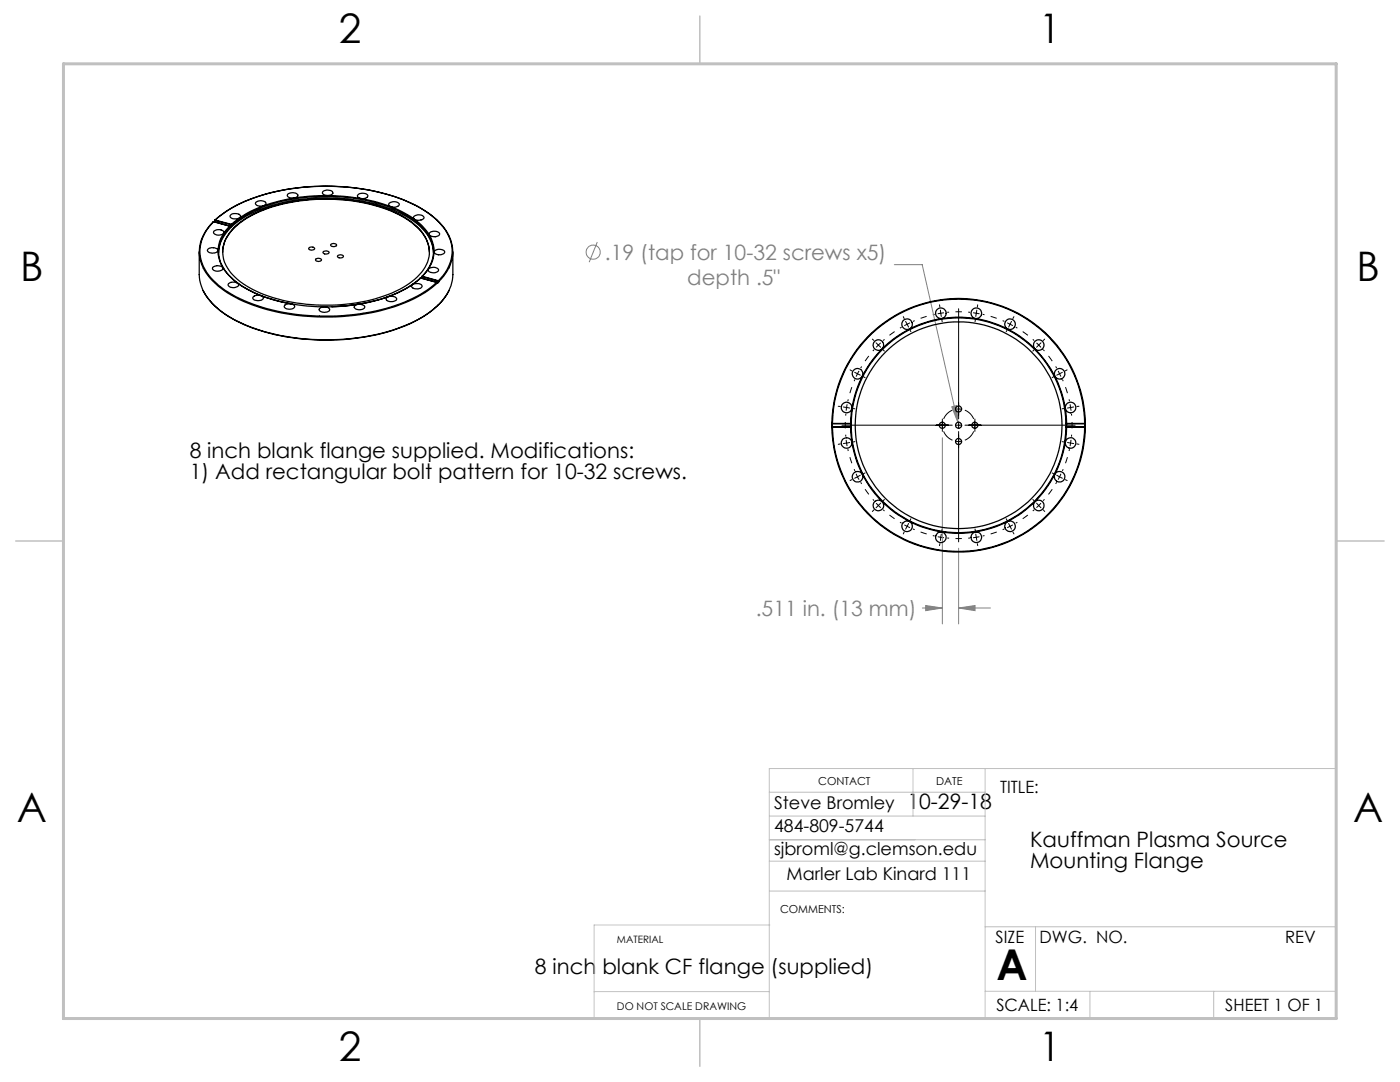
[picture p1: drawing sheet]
<svg xmlns="http://www.w3.org/2000/svg" width="279mm" height="216mm" viewBox="0 0 279 216" stroke-linecap="round" stroke-linejoin="round" font-family="sans-serif">
<g fill="none" stroke="#808080" stroke-width=".2">
<path d="M119.2 48.3l-1.6 4M178.5 52.8h5.5l7.2 31.5M188.1 87.3v37.2M189.9 81.2l1-.3 .3 3.4zM191.3 109.4v15.1M184.1 121.3h4M184.7 120.8l3.4 .5-3.4 .5zM191.3 121.3l3.3-.5v1zM191.3 121.3h6.4"/>
<circle cx="118.4" cy="50.3" r="1.41"/>
</g>
<g fill="none" stroke="#000" stroke-width=".2" stroke-dasharray="15.2 1.3 1.3 1.3" stroke-dashoffset="14.9" stroke-linecap="butt">
<path d="M170.6 75.7l-.8 2.1-.6 2.2M174.4 69.8l-1.4 1.7-1.2 1.9M179.9 65.3l-1.9 1.2-1.8 1.5M186.5 62.7l-2.2 .6-2.1 .8M193.6 62.3l-2.3-.1-2.3 .1M200.4 64.1l-2.1-.8-2.2-.6M206.4 68l-1.8-1.5-1.9-1.2M210.9 73.4l-1.3-1.9-1.4-1.7M168.8 82.6l-.1 2.2 .1 2.3M169.2 89.6l.6 2.2 .8 2.2M171.8 96.2l1.2 1.9 1.4 1.8M208.2 99.9l1.4-1.8 1.3-1.9"/>
<path d="M212 94l.8-2.2 .6-2.2M213.4 80l-.6-2.2-.8-2.1M213.8 87.1l.2-2.3-.2-2.2M176.2 101.7l1.8 1.4 1.9 1.3M182.2 105.5l2.1 .9 2.2 .6M189 107.4l2.3 .1 2.3-.1M196.1 107l2.2-.6 2.1-.9M202.7 104.4l1.9-1.3 1.8-1.4"/>
</g>
<path d="M188.3 86.1a3.2 3.2 0 0 0 1.8 1.7M190.1 81.8a3.2 3.2 0 0 0-1.8 1.8M192.6 87.8a3.2 3.2 0 0 0 1.7-1.7M194.3 83.6a3.2 3.2 0 0 0-1.7-1.8" fill="none" stroke="#000" stroke-width=".2" stroke-dasharray="15.2 1.3 1.3 1.3" stroke-linecap="butt"/>
<g fill="none" stroke="#000" stroke-width=".2">
<path d="M169.7 73.8l.3 .2M170.6 74.3l1.1 .6M171.5 74l-.6 1.1M172.3 75.1l.3 .3M174.1 67.7l.3 .2M174.8 68.4l.5 .5M175.3 68.9l-.4 .4M175.3 68.9l.5 .4M175.8 68.4l-.5 .5M176.2 69.7l.3 .4M180.3 63.2l.1 .4M180.7 64.1l.3 .6"/>
<path d="M181 64.7l-.5 .3M181 64.7l.3 .6M181.6 64.4l-.6 .3M181.6 65.8l.2 .4M187.5 60.8l.1 .4M187.7 61.9v.6M187.7 62.5l-.6 .1M187.7 62.5l.2 .6M188 63.7v.5M188.4 62.4l-.7 .1M191.3 61.6v22M194.2 62.4l1.3 .2"/>
<path d="M194.7 63.7l-.1 .5M194.9 61.9l-.2 1.2M195.1 60.8v.4M201 64.4l1.1 .6M201 65.8l-.2 .4M201.9 64.1l-.6 1.2M202.4 63.2l-.3 .4M206.4 69.7l-.3 .4M206.9 68.4l.9 .9M207.8 68.4l-.9 .9M208.5 67.7l-.3 .2M210.3 75.1l-.3 .3"/>
<path d="M211.2 74l.5 1.1M212 74.3l-1.1 .6M213 73.8l-.4 .2M167.3 81.1h.4M167.7 88.6l-.4 .1M168 84.8h22M168.3 81.2l1.3 .2M168.9 87.8l.2 1.2M169.1 80.7l-.2 1.3M169.6 88.3l-1.3 .2M170 95.7l-.3 .2M170.2 81.5l.4 .1"/>
<path d="M170.6 88.1l-.4 .1M170.9 94.5l.2 .6M171.1 95.1l.4 .6M171.1 95.1l-.5 .3M171.7 94.8l-.6 .3M172.6 94.4l-.3 .1M176.5 99.7l-.3 .3M188.1 83.6v2.5M188.1 84.2v1.3M190.7 81.7h1.2M190.7 88.1h1.2M190.7 84.8h1.2"/>
<path d="M191.3 84.2v1.3M191.3 86.1v22M192.6 84.8h22M194.5 84.2v1.3M194.6 83.6v2.5M206.1 99.7l.3 .3M210 94.4l.3 .1M210.9 94.8l.6 .3M211.5 95.1l-.3 .6M211.5 95.1l.5 .3M211.7 94.5l-.2 .6M212 88.1l.4 .1"/>
<path d="M212.4 81.5l-.4 .1M212.6 95.7l.4 .2M213 88.3l.6 .1M213.5 80.7l.1 .6M213.6 81.3l.1 .7M213.6 88.4l-.1 .6M213.6 81.3l-.6 .1M213.6 88.4l.7 .1M213.7 87.8l-.1 .6M214.3 81.2l-.7 .1M214.9 88.6l.4 .1M215.3 81.1h-.4"/>
<path d="M174.4 101.7l-.3 .4M174.9 100.4l.9 .9M175.8 100.4l-1 .9M180.4 106.2l-.1 .3M180.5 104.7l.5 .3M181 105l.6 .3M181 105l-.3 .6M181.3 104.5l-.3 .5M181.8 103.5l-.2 .4M187.1 107.1l.6 .1M187.6 108.5l-.1 .4M187.7 107.2l.7 .1"/>
<path d="M187.7 107.2v.6M187.9 106.6l-.2 .6M188 105.6v.3M194.6 105.6l.1 .3M194.7 106.6l.2 1.2M195.1 108.5v.4M195.5 107.1l-1.3 .2M200.8 103.5l.2 .4M201.3 104.5l.6 1.1M202.1 104.7l-1.1 .6M202.1 106.2l.3 .3M206.9 100.4l.4 .5"/>
<path d="M207.3 100.9l-.4 .4M207.3 100.9l.5 .4M207.8 100.4l-.5 .5M208.2 101.7l.3 .4"/>
</g>
<g fill="none" stroke="#c0c0c0" stroke-width=".2">
<path d="M153.5 158.1h43.1M182.2 153.4v9.4M196.6 153.4v49.8M266.7 153.4h-113.2v49.8M266.7 153.3v49.9h-240M153.5 167.6h43.1M153.5 171.8h43.1M153.5 162.8h43.1M153.5 177.8h43.1M118.6 197.9h34.9M153.6 184.6h-35v18.6M196.6 197.8h70.1"/>
<path d="M196.6 184.9h70.1M206.7 184.9v12.9M217.5 197.8v5.4M242.2 197.8v5.4"/>
</g>
<path d="M139.7 3.2v9.5M3.1 107.9h9.6M266.7 107.9h9.5M139.7 203.2v9.6" fill="none" stroke="#c0c0c0" stroke-width=".3"/>
<path d="M12.7 12.7h254v190.5h-254z" fill="none" stroke="#c0c0c0" stroke-width=".6"/>
<path d="M189.9 81.2l1.3 3.1-.3-3.4zM184.7 120.8l3.4 .5-3.4 .5zM191.3 121.3l3.3-.5v1z" fill="#808080"/>
<g fill="none" stroke="#000" stroke-width=".25">
<path d="M57.4 38.8a1.4 1.4 0 0 1 2 .2 1.32 1.32 0 0 1-2.1 0zM64.5 38.2a1.45 1.45 0 0 1 1.9 .3 1.23 1.23 0 0 1-2.1 0zM71.5 38.8a1.32 1.32 0 0 1 1.9 .3 1.29 1.29 0 0 1-2.1 0zM39.8 50.2v4.6a9.4 9.4 0 0 0 4.1 7.1 30.8 30.8 0 0 0 15.1 5.5 42.4 42.4 0 0 0 24.6-3.7 12.2 12.2 0 0 0 6.5-7.2l.3-1.7v-4.6M40.6 58a15.9 15.9 0 0 0 8.2 6.8 44.7 44.7 0 0 0 33-.2 15.4 15.4 0 0 0 7.8-6.6M40.6 47a7.5 7.5 0 0 0 1.8 9.1 25.3 25.3 0 0 0 12.9 6.2 45.3 45.3 0 0 0 26.3-2.2 19.4 19.4 0 0 0 5.7-3.6M41.6 49.6a1.47 1.47 0 0 1 1.9 .3 1.28 1.28 0 0 1-2.1 .1zM42.4 53.4a1.53 1.53 0 0 1 2.1 0 .78 .78 0 0 1-1 .7 .76 .76 0 0 1-1.1-.7zM42.5 44.3l-.7 .7-1.2 1.9M42.7 44.2l-.2 .1M42.7 44.2a7.7 7.7 0 0 0-.2 11.7 23.9 23.9 0 0 0 11.8 5.9 44.7 44.7 0 0 0 27.3-1.9 20 20 0 0 0 5.5-3.6M42.7 44.2h.1"/>
<path d="M42.7 44.2l3.2 .9M42.7 44.2l3.1 .9M42.8 46.1a1.36 1.36 0 0 1 1.9 .3 1.22 1.22 0 0 1-2.1-.1zM42.9 44l-.2 .2 .2-.2M42.9 44h.1M42.9 43.9a27.6 27.6 0 0 1 14.2-6.1 43.9 43.9 0 0 1 25.5 3 14.5 14.5 0 0 1 6.9 6.1M42.9 43.9v.1M42.9 43.9h.1M42.9 44l3.2 .8M43 43.9a26.7 26.7 0 0 1 13.2-5.9 44.6 44.6 0 0 1 25.2 2.3 15.3 15.3 0 0 1 8.1 6.7 7.6 7.6 0 0 1-2 9M43 43.9l-.1 .1M43 43.9l3.2 .9"/>
<path d="M43.6 50.4a8.7 8.7 0 0 1 4.6-6.7 31.9 31.9 0 0 1 17-4.2 32.2 32.2 0 0 1 16.9 4.3 8.8 8.8 0 0 1 4.4 6.4v.2M44.2 52.6a12.6 12.6 0 0 0 6.7 5.9 31.6 31.6 0 0 0 7.4 2.1M44.4 50.3a7.8 7.8 0 0 1 4-6.2 30.4 30.4 0 0 1 17.6-4.3 30.3 30.3 0 0 1 15.6 4.2 8.2 8.2 0 0 1 4.1 6.3M45.6 56.6a1.35 1.35 0 0 1 2 .3 1.32 1.32 0 0 1-2.1-.1zM45.8 45.1a6.6 6.6 0 0 0 .2 10.2 22.9 22.9 0 0 0 12.3 5.4 41.7 41.7 0 0 0 8 .5M45.8 45.1l.1 .2M45.8 45.1h.1M45.9 45.1h.1M45.9 45.3a6.5 6.5 0 0 0-1.7 7.4M45.9 45.1v.2M46 42.9a1.37 1.37 0 0 1 2 .3 1.35 1.35 0 0 1-2.1-.1zM46.1 44.8l.2 .1"/>
<path d="M46.1 44.8l-.2 .3M46.2 44.8a24 24 0 0 1 12.4-5.3 36.9 36.9 0 0 1 21.9 2.9 11.1 11.1 0 0 1 5.9 6 6.6 6.6 0 0 1-2.1 6.7M46.2 44.8l.1 .1M46.2 44.8h-.1M46.3 44.9a25.7 25.7 0 0 1 14.6-5.5 35.4 35.4 0 0 1 19.9 3.4 9.9 9.9 0 0 1 5.7 6.7 6.8 6.8 0 0 1-2.3 5.6M46.3 44.9l-.4 .4M46.8 45.3a23.5 23.5 0 0 1 13.1-5.3 34.8 34.8 0 0 1 20.4 3.1 10 10 0 0 1 5.3 6.1 6.7 6.7 0 0 1-2.8 6.5 25 25 0 0 1-13.6 5 34 34 0 0 1-19.4-3.3 9.8 9.8 0 0 1-5.2-6 6.6 6.6 0 0 1 2.2-6.1zM50.5 59.3a1.37 1.37 0 0 1 2.1 .2 1.32 1.32 0 0 1-2.2 0zM51.1 40.3a1.45 1.45 0 0 1 2 .3 1.27 1.27 0 0 1-2.1 0zM61.7 49.4a.62 .62 0 0 1 1.1 .3 .68 .68 0 0 1-1.2-.2zM63 51.7a.68 .68 0 0 1 1.1 .3 .74 .74 0 0 1-1.1-.2zM64.5 50.2a.72 .72 0 0 1 1.2 .2 .74 .74 0 0 1-1.2-.1z"/>
<path d="M66 48.8a.74 .74 0 0 1 1.2 .2 .67 .67 0 0 1-1.2-.2zM67.5 50.9a.71 .71 0 0 1 1 .3 .71 .71 0 0 1-1.2-.1zM77.2 59.4a1.37 1.37 0 0 1 2 .3 1.35 1.35 0 0 1-2.2 0zM77.7 40.5a1.46 1.46 0 0 1 2 .2 1.24 1.24 0 0 1-2.1 .1zM82.3 56.8a1.39 1.39 0 0 1 1.9 .3 1.27 1.27 0 0 1-2.1-.1zM82.6 43.2a1.38 1.38 0 0 1 2 .2 1.35 1.35 0 0 1-2.1 .1zM83.9 55.5a24.2 24.2 0 0 1-13 5.3l-4.6 .4M83.9 55.5h.1M84 55.5a24.5 24.5 0 0 1-13.5 5.4l-4.2 .3M84 55.5l3.1 .8M84 55.5h-.1M84 55.5h.1"/>
<path d="M84 55.5l3.2 .8M84.2 55.2l-.2 .3M84.2 55.2h.1M84.2 55.1v.1M84.2 55.1h.1M84.3 55.2l-.2 .3M84.3 55.2l3.2 .9M84.3 55.1v.1M84.3 55.1l3.2 .9M85.7 53.6a1.25 1.25 0 0 1 1.8 .3 1.31 1.31 0 0 1-2.1 0zM85.7 46.5a1.31 1.31 0 0 1 2 .2 1.32 1.32 0 0 1-2.1 0zM86.8 50a1.39 1.39 0 0 1 2 .3 1.28 1.28 0 0 1-2.2-.1z"/>
<path d="M87.1 56.3l.2 .2M87.1 56.3h.1M87.2 56.3l.1 .2M87.5 56.1h.1M87.5 56.1l-.3 .2M87.5 56v.1M87.5 56l.1 .1M87.6 56.1l-.3 .4M89.6 47a7.6 7.6 0 0 1-2 9.1M56.8 60.9a1.45 1.45 0 0 1 2 .2 1.23 1.23 0 0 1-2.1 0zM63.8 61.6a1.37 1.37 0 0 1 2 .2 1.32 1.32 0 0 1-2.1 0zM70.8 61a1.45 1.45 0 0 1 2 .2 1.25 1.25 0 0 1-2.1 0z"/>
<path d="M166 85.2h.1M166 85.2a25.3 25.3 0 0 0 25.3 24.9 25.3 25.3 0 0 0 25.3-24.9M166 84.5h.1M166 84.5a25.3 25.3 0 0 1 25.3-25 25.3 25.3 0 0 1 25.3 25M166 84.5l.1 .1M166 84.5v.7M166.1 85.2a25.2 25.2 0 0 0 25.2 24.8 25.2 25.2 0 0 0 25.2-24.8M166.1 84.5a25.2 25.2 0 0 1 25.2-24.8 25.2 25.2 0 0 1 25.2 24.8M166.1 85.1l-.1 .1M166.1 85.1v.1M166.1 84.5v.1M166.1 84.6v.5"/>
<path d="M166.1 85.2h3.7M166.1 84.5h3.7M166.1 85.1h3.7M166.1 84.6h3.7M169.8 85.2a21.6 21.6 0 0 0 21.5 21.2 21.6 21.6 0 0 0 21.6-21.2M169.8 84.5a21.6 21.6 0 0 1 21.5-21.2 21.6 21.6 0 0 1 21.6 21.2M169.8 85.2h.1M169.8 84.5h.1M169.8 85.1v.1M169.8 85.1l.1 .1M169.8 84.5v.1M169.8 84.6v.5"/>
<path d="M169.9 85.2a21.4 21.4 0 0 0 21.4 21.1 21.4 21.4 0 0 0 21.4-21.1M169.9 84.5a21.4 21.4 0 0 1 21.4-21.1 21.4 21.4 0 0 1 21.4 21.1M169.9 84.5l-.1 .1M169.9 84.5v.7M212.7 85.2h.2M212.7 84.5h.2M212.7 84.5l.2 .1M212.7 84.5v.7M212.9 85.1l-.2 .1M212.9 85.1v.1M212.9 84.5v.1M212.9 84.6v.5"/>
<path d="M212.9 85.2h3.6M212.9 84.5h3.6M212.9 85.1h3.6M212.9 84.6h3.6M216.5 85.1v.1M216.5 85.2h.1M216.5 85.1l.1 .1M216.5 84.5h.1M216.5 84.5v.1M216.5 84.6v.5M216.6 84.5l-.1 .1M216.6 84.5v.7"/>
<circle cx="171.1" cy="74.6" r="1.05"/>
<circle cx="175.3" cy="68.9" r="1.05"/>
<circle cx="181" cy="64.7" r="1.05"/>
<circle cx="187.8" cy="62.5" r="1.04"/>
<circle cx="194.9" cy="62.5" r="1.05"/>
<circle cx="201.6" cy="64.7" r="1.05"/>
<circle cx="207.3" cy="68.8" r="1.05"/>
<circle cx="211.5" cy="74.6" r="1.05"/>
<circle cx="168.9" cy="88.4" r="1.06"/>
<circle cx="168.9" cy="81.3" r="1.06"/>
<circle cx="171.1" cy="95.1" r="1.06"/>
<circle cx="188.1" cy="84.9" r=".61"/>
<circle cx="191.3" cy="88.1" r=".59"/>
<circle cx="191.3" cy="84.9" r="20.6"/>
<circle cx="191.3" cy="81.6" r=".6"/>
<circle cx="191.3" cy="84.8" r=".6"/>
<circle cx="194.6" cy="84.8" r=".6"/>
<circle cx="211.5" cy="95.1" r="1.06"/>
<circle cx="213.6" cy="88.4" r="1.05"/>
<circle cx="213.7" cy="81.3" r="1.05"/>
<circle cx="175.3" cy="100.9" r="1.05"/>
<circle cx="181" cy="105" r="1.06"/>
<circle cx="187.8" cy="107.2" r="1.05"/>
<circle cx="194.8" cy="107.2" r="1.06"/>
<circle cx="201.6" cy="105" r="1.05"/>
<circle cx="207.3" cy="100.9" r="1.06"/>
</g>
<text font-size="8.5" x="198.9" y="195.5">A</text>
<g font-size="8.1">
<text x="67.6" y="8.5">2</text>
<text x="207.3" y="8.5">1</text>
<text x="4" y="56.1">B</text>
<text x="270.7" y="56.1">B</text>
<text x="3.3" y="164.1">A</text>
<text x="270" y="164.1">A</text>
<text x="67.6" y="211.7">2</text>
<text x="207.3" y="211.7">1</text>
</g>
<g font-size="4.2" fill="#808080">
<text x="120.7" y="51.8">.19 (tap for 10-32 screws x5)</text>
<text x="137.2" y="56.9">depth .5&quot;</text>
<text x="150.8" y="122.9">.511 in. (13 mm)</text>
</g>
<g font-size="4.2">
<text x="37.9" y="91.5">8 inch blank flange supplied. Modifications:</text>
<text x="37.9" y="95.6">1) Add rectangular bolt pattern for 10-32 screws.</text>
<text x="181.1" y="161.5">10-29-18</text>
<text x="205.6" y="168.9">Kauffman Plasma Source</text>
<text x="205.6" y="173.1">Mounting Flange</text>
<text x="106.8" y="194.3">8 inch blank CF flange (supplied)</text>
</g>
<g font-size="3.5">
<text x="154.5" y="161.5">Steve Bromley</text>
<text x="154.5" y="166">484-809-5744</text>
<text x="154.5" y="170.5">sjbroml@g.clemson.edu</text>
<text x="157" y="175.7">Marler Lab Kinard 111</text>
</g>
<g font-size="3.4">
<text x="199.6" y="158.3">TITLE:</text>
<text x="198.7" y="188.1">SIZE</text>
<text x="207.5" y="188.1">DWG. NO.</text>
<text x="256.5" y="188.2">REV</text>
<text x="198.8" y="201.7">SCALE: 1:4</text>
<text x="244.5" y="201.7">SHEET 1 OF 1</text>
</g>
<g font-size="2.2">
<text x="163.3" y="156.7">CONTACT</text>
<text x="186.8" y="156.7">DATE</text>
<text x="155.7" y="182.1">COMMENTS:</text>
</g>
<text font-size="2.1" x="123.1" y="201.6">DO NOT SCALE DRAWING</text>
<text font-size="2" x="123.1" y="188.1">MATERIAL</text>
</svg>
